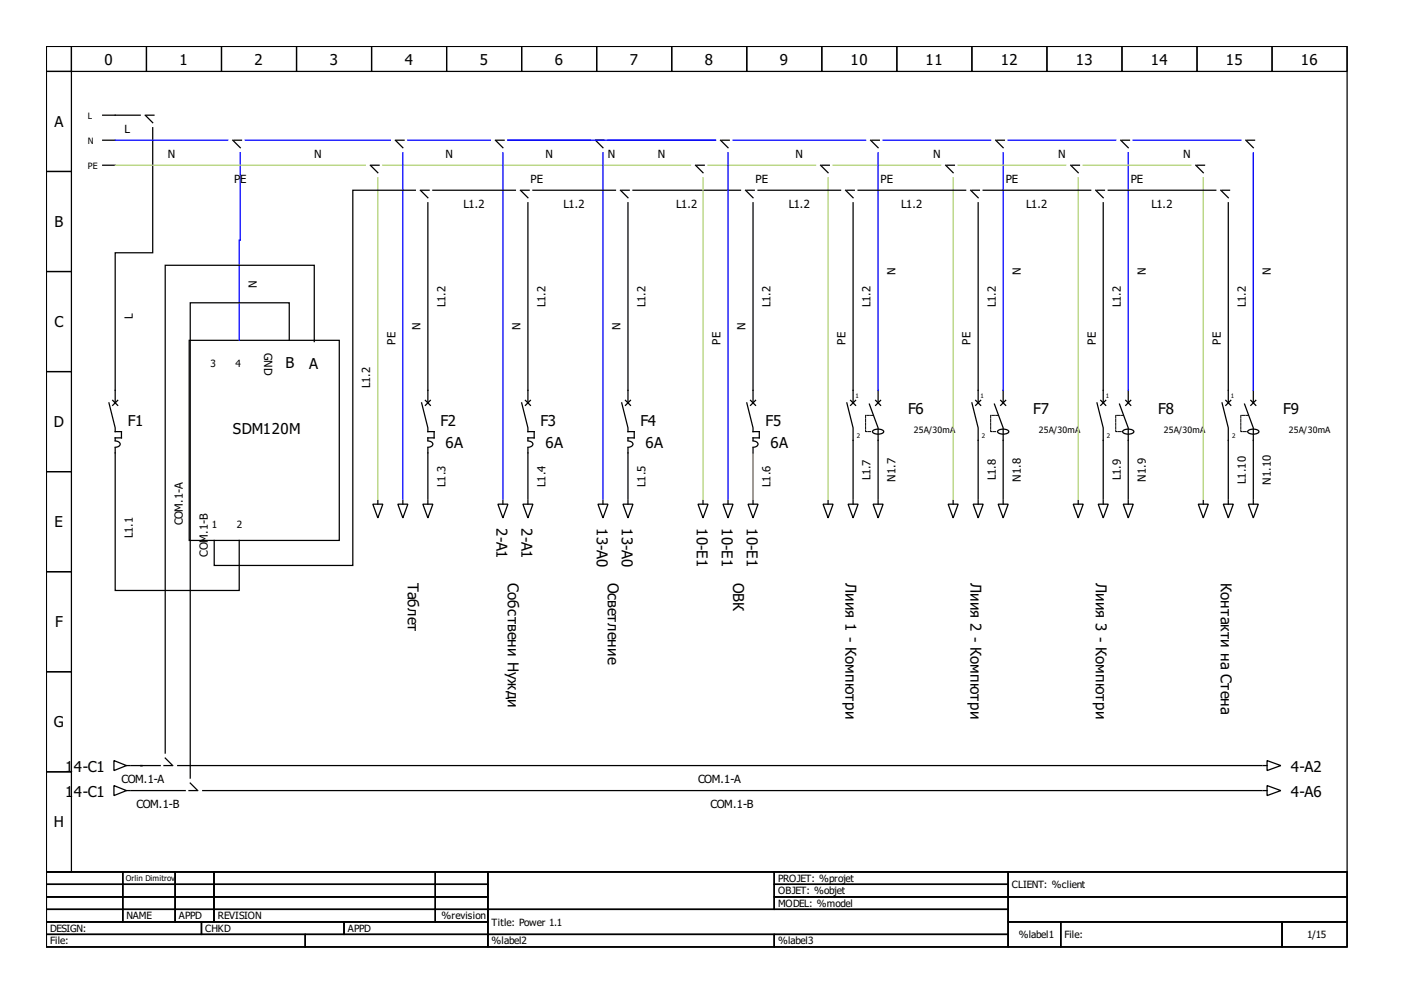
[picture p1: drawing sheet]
<svg xmlns="http://www.w3.org/2000/svg" width="297mm" height="210mm" viewBox="0 0 297 210" stroke-linecap="round" stroke-linejoin="round" font-family="sans-serif">
<g fill="none" stroke="#000" stroke-width=".26">
<path d="M9.8 9.8h274.4v174.1h-274.4zM9.8 9.8h5.3v5.3h-5.3zM9.8 15.1h5.3v21.1h-5.3zM15.1 9.8h15.8v5.3h-15.8zM30.9 9.8h15.8v5.3h-15.8zM46.7 9.8h15.9v5.3h-15.9zM62.6 9.8h15.8v5.3h-15.8zM78.4 9.8h15.8v5.3h-15.8zM94.2 9.8h15.9v5.3h-15.9zM110.1 9.8h15.8v5.3h-15.8zM125.9 9.8h15.8v5.3h-15.8zM141.7 9.8h15.8v5.3h-15.8z"/>
<path d="M157.5 9.8h15.9v5.3h-15.9zM173.4 9.8h15.8v5.3h-15.8zM189.2 9.8h15.8v5.3h-15.8zM205 9.8h15.9v5.3h-15.9zM220.9 9.8h15.8v5.3h-15.8zM236.7 9.8h15.8v5.3h-15.8zM252.5 9.8h15.9v5.3h-15.9zM268.4 9.8h15.8v5.3h-15.8zM9.8 36.2h5.3v21.1h-5.3zM21.7 34.9h2.6M21.7 29.6h2.6M29.6 24.3h-7.9"/>
<path d="M30.6 24.3l1.6 1.6M30.9 24.3h1.6M32.2 26.9v26.4h-7.9v31.7M49.1 29.6l1.6 1.6M49.4 29.6h1.6M78.1 34.9l1.6 1.5M78.4 34.9h1.6M83.4 29.6l1.6 1.6M83.7 29.6h1.6M104.5 29.6l1.6 1.6M104.8 29.6h1.6M125.6 29.6l1.6 1.6"/>
<path d="M125.9 29.6h1.6M146.7 34.9l1.6 1.5M147 34.9h1.6M152 29.6l1.6 1.6M152.3 29.6h1.6M173.1 34.9l1.6 1.5M173.4 34.9h1.6M183.7 29.6l1.5 1.6M183.9 29.6h1.6M199.5 34.9l1.6 1.5M199.8 34.9h1.5M210.1 29.6l1.5 1.6"/>
<path d="M210.3 29.6h1.6M225.9 34.9l1.6 1.5M226.1 34.9h1.6M236.4 29.6l1.6 1.6M236.7 29.6h1.6M252.3 34.9l1.6 1.5M252.5 34.9h1.6M262.8 29.6l1.6 1.6M263.1 29.6h1.6M9.8 57.3h5.3v21.1h-5.3zM87.6 40.1h-13.2v79.2h-29.2v-5.3M88.7 40.1l1.6 1.6"/>
<path d="M88.9 40.1h1.6M90.3 42.8v42.2M91.3 40.1h17.4M109.8 40.1l1.6 1.6M110.1 40.1h1.5M111.4 42.8v42.2M112.4 40.1h17.4M130.9 40.1l1.6 1.6M131.2 40.1h1.5M132.5 42.8v42.2M133.5 40.1h22.7M157.3 40.1l1.6 1.6"/>
<path d="M157.5 40.1h1.6M158.9 42.8v42.2M159.9 40.1h17.4M178.4 40.1l1.6 1.6M178.7 40.1h1.5M180 42.8v42.2M181 40.1h22.7M204.8 40.1l1.6 1.6M205 40.1h1.6M206.4 42.8v42.2M207.4 40.1h22.7M231.2 40.1l1.5 1.6"/>
<path d="M231.4 40.1h1.6M232.7 42.8v42.2M233.8 40.1h22.7M257.5 40.1l1.6 1.6M257.8 40.1h1.6M259.1 42.8v42.2M9.8 78.4h5.3v21.1h-5.3zM39.9 71.8h31.7v42.2h-31.7zM61 71.8v-7.9h-20.9v100.2M66.3 72.1v-16.1h-31.4v102.9M9.8 99.5h5.3v21.1h-5.3zM23 85l1.3 5.3v.8h1.3v1.3h-1.3v.5"/>
<path d="M23.8 84.5l1 1M24.3 93a.79 .79 0 0 1 1 1l-.6 .3-.4 .1M24.3 94.5v30.1h26.2v-10.6M24.8 84.5l-1 1M88.9 85l1.4 5.3v.8h1.3v1.3h-1.3v.5M89.7 84.5l1.1 1M90.3 93a.79 .79 0 0 1 .9 1l-.5 .3-.4 .1M90.3 94.5v10.8M90.8 84.5l-1.1 1M110.1 85l1.3 5.3v.8h1.3v1.3h-1.3v.5M110.8 84.5l1.1 1M111.4 93a.79 .79 0 0 1 .9 1l-.5 .3-.4 .1"/>
<path d="M111.4 94.5v10.8M111.9 84.5l-1.1 1M131.2 85l1.3 5.3v.8h1.3v1.3h-1.3v.5M132 84.5l1 1M132.5 93a.79 .79 0 0 1 1 1l-.6 .3-.4 .1M132.5 94.5v10.8M133 84.5l-1 1M157.5 85l1.4 5.3v.8h1.3v1.3h-1.3v.5M158.3 84.5l1.1 1M158.9 93a.79 .79 0 0 1 .9 1l-.5 .3-.4 .1M158.9 94.5v1M159.4 84.5l-1.1 1"/>
<path d="M178.7 85l1.3 5.3v15M179.4 84.5l1.1 1M180.5 84.5l-1.1 1M183.4 85.3l1.8 5v15M184.2 90.8a1.77 1.77 0 0 1 2.2 .3 1.6 1.6 0 0 1-2.3 0zM184.7 84.5l1.1 1M185.2 82.3v2.7M185.8 84.5l-1.1 1M205 85l1.4 5.3v15M205.8 84.5l1.1 1M206.9 84.5l-1.1 1M209.8 85.3l1.8 5v15"/>
<path d="M210.5 90.8a1.77 1.77 0 0 1 2.3 .3 1.6 1.6 0 0 1-2.4 0zM211.1 84.5l1.1 1M211.6 82.3v2.7M212.2 84.5l-1.1 1M231.4 85l1.3 5.3v15M232.2 84.5l1.1 1M233.3 84.5l-1.1 1M236.2 85.3l1.8 5v15M236.9 90.8a1.77 1.77 0 0 1 2.3 .3 1.6 1.6 0 0 1-2.4 0zM237.5 84.5l1 1M238 82.3v2.7M238.5 84.5l-1 1"/>
<path d="M257.8 85l1.3 5.3v15M258.6 84.5l1.1 1M259.7 84.5l-1.1 1M262.6 85.3l1.8 5v15M263.3 90.8a1.77 1.77 0 0 1 2.3 .3 1.6 1.6 0 0 1-2.4 0zM263.9 84.5l1 1M264.4 82.3v2.7M264.9 84.5l-1 1M78.7 106.4h2.1l-1.1 2.9zM79.7 105.6v.8M83.9 106.4h2.1l-1 2.9zM85 105.6v.8"/>
<path d="M89.2 106.4h2.1l-1 2.9zM90.3 105.6v.8M105 106.4h2.2l-1.1 2.9zM106.1 105.6v.8M110.3 106.4h2.1l-1 2.9zM111.4 105.6v.8M126.1 106.4h2.2l-1.1 2.9zM127.2 105.6v.8M131.4 106.4h2.1l-1 2.9zM132.5 105.6v.8M147.3 106.4h2.1l-1.1 2.9zM148.3 105.6v.8"/>
<path d="M152.5 106.4h2.1l-1 2.9zM153.6 105.6v.8M157.8 106.4h2.1l-1 2.9zM158.9 105.6v.8M173.6 106.4h2.2l-1.1 2.9zM174.7 105.6v.8M178.9 106.4h2.1l-1 2.9zM180 105.6v.8M184.2 106.4h2.1l-1.1 2.9zM185.2 105.6v.8M200 106.4h2.1l-1 2.9zM201.1 105.6v.8"/>
<path d="M205.3 106.4h2.1l-1 2.9zM206.4 105.6v.8M210.6 106.4h2.1l-1.1 2.9zM211.6 105.6v.8M226.4 106.4h2.1l-1 2.9zM227.5 105.6v.8M231.7 106.4h2.1l-1.1 2.9zM232.7 105.6v.8M237 106.4h2.1l-1.1 2.9zM238 105.6v.8M252.8 106.4h2.1l-1 2.9zM253.9 105.6v.8"/>
<path d="M258.1 106.4h2.1l-1.1 2.9zM259.1 105.6v.8M263.3 106.4h2.2l-1.1 2.9zM264.4 105.6v.8M9.8 120.6h5.3v21.1h-5.3zM9.8 141.7h5.3v21.1h-5.3zM34.9 159.9l1.5 1.6M9.8 162.8h5.3v21.1h-5.3zM24 165.7l2.7 1.1-2.7 1zM24 160.4l2.7 1.1-2.7 1.1zM26.7 166.8h.8M26.7 161.5h.8"/>
<path d="M27.7 161.5h6.1M27.7 166.8h11.4M34.6 161.5h1.6M37.5 161.5h228.8M39.9 166.8h1.6M40.1 165.2l1.6 1.6M42.8 166.8h223.5M266.5 166.8h.8M266.5 161.5h.8M267.3 165.7l2.9 1.1-2.9 1zM267.3 160.4l2.9 1.1-2.9 1.1zM9.8 183.9h274.4v15.9h-274.4z"/>
<path d="M9.8 183.9h16.1v2.7h-16.1zM9.8 186.6h16.1v2.6h-16.1zM9.8 189.2h16.1v2.6h-16.1zM9.8 191.8h16.1v2.7h-16.1zM9.8 194.5h32.7v2.6h-32.7zM9.8 197.1h54.6v2.7h-54.6zM25.9 183.9h11.1v2.7h-11.1zM25.9 186.6h11.1v2.6h-11.1zM25.9 189.2h11.1v2.6h-11.1zM25.9 191.8h11.1v2.7h-11.1zM37 183.9h8.1v2.7h-8.1zM37 186.6h8.1v2.6h-8.1z"/>
<path d="M37 189.2h8.1v2.6h-8.1zM37 191.8h8.1v2.7h-8.1zM42.5 194.5h30.1v2.6h-30.1zM45.1 183.9h46.7v2.7h-46.7zM45.1 186.6h46.7v2.6h-46.7zM45.1 189.2h46.7v2.6h-46.7zM45.1 191.8h46.7v2.7h-46.7zM64.4 197.1h38.5v2.7h-38.5zM72.6 194.5h30.3v2.6h-30.3zM91.8 183.9h11.1v2.7h-11.1zM91.8 186.6h11.1v2.6h-11.1zM91.8 189.2h11.1v2.6h-11.1z"/>
<path d="M91.8 191.8h11.1v2.7h-11.1zM102.9 183.9h60.4v7.9h-60.4zM102.9 191.8h109.8v5.3h-109.8zM102.9 197.1h60.4v2.7h-60.4zM163.3 183.9h49.4v2.7h-49.4zM163.3 186.6h49.4v2.6h-49.4zM163.3 189.2h49.4v2.6h-49.4zM163.3 197.1h49.4v2.7h-49.4zM212.7 183.9h71.5v5.3h-71.5zM212.7 189.2h71.5v5.3h-71.5zM212.7 194.5h11.1v5.3h-11.1zM223.8 194.5h46.7v5.3h-46.7z"/>
<path d="M270.5 194.5h13.7v5.3h-13.7z"/>
</g>
<path d="M184.2 87.6h-1.6v3.5h1.3M210.6 87.6h-1.6v3.5h1.3M237 87.6h-1.6v3.5h1.3M263.3 87.6h-1.5v3.5h1.3" fill="none" stroke="#000" stroke-width=".21" stroke-dasharray=".5 .3"/>
<path d="M24.3 34.9h52.8M79.7 37.5v67.8M80.8 34.9h64.9M148.3 37.5v67.8M149.4 34.9h22.7M174.7 37.5v67.8M175.8 34.9h22.6M201.1 37.5v67.8M202.1 34.9h22.7M227.5 37.5v67.8M228.5 34.9h22.7M253.9 37.5v67.8" fill="none" stroke="#b1d175" stroke-width=".26"/>
<g fill="none" stroke="#00f" stroke-width=".26">
<path d="M24.3 29.6h23.7M50.7 32.2v18.5h-.2v21.1M51.7 29.6h30.6M85 32.2v73.1M86 29.6h17.5M106.1 32.2v73.1M124.6 29.6h-17.4h43.7h-22.6M127.2 32.2v73.1M153.6 32.2v73.1M154.6 29.6h28M185.2 32.2v50.1M186.3 29.6h22.7"/>
<path d="M211.6 32.2v50.1M212.7 29.6h22.7M238 32.2v50.1M239.1 29.6h22.7M264.4 32.2v50.1"/>
</g>
<path d="M158.9 95.5v9.8" fill="none" stroke="#a50" stroke-width=".26"/>
<g font-size="3.2">
<text x="22.1" y="13.6">0</text>
<text x="37.9" y="13.6">1</text>
<text x="53.7" y="13.6">2</text>
<text x="69.6" y="13.6">3</text>
<text x="85.4" y="13.6">4</text>
<text x="101.2" y="13.6">5</text>
<text x="117" y="13.6">6</text>
<text x="132.9" y="13.6">7</text>
<text x="148.7" y="13.6">8</text>
<text x="164.5" y="13.6">9</text>
<text x="179.4" y="13.6">10</text>
<text x="195.3" y="13.6">11</text>
<text x="211.1" y="13.6">12</text>
<text x="226.9" y="13.6">13</text>
<text x="242.8" y="13.6">14</text>
<text x="258.6" y="13.6">15</text>
<text x="274.4" y="13.6">16</text>
<text x="11.5" y="26.8">A</text>
<text x="11.5" y="47.9">B</text>
<text x="11.5" y="69">C</text>
<text x="60.2" y="77.6">B</text>
<text x="65.2" y="77.9">A</text>
<text x="26.9" y="89.8">F1</text>
<text x="92.9" y="89.8">F2</text>
<text x="114" y="89.8">F3</text>
<text x="135.1" y="89.8">F4</text>
<text x="161.5" y="89.8">F5</text>
<text x="191.6" y="87.4">F6</text>
<text x="218" y="87.4">F7</text>
<text x="244.4" y="87.4">F8</text>
<text x="270.7" y="87.4">F9</text>
<text x="11.4" y="90.1">D</text>
<text x="49.1" y="91.6">SDM120M</text>
<text x="94" y="94.5">6A</text>
<text x="115.1" y="94.5">6A</text>
<text x="136.2" y="94.5">6A</text>
<text x="162.6" y="94.5">6A</text>
<text x="11.5" y="111.2">E</text>
<text x="104.8" y="111.4" transform="rotate(90 104.8 111.4)">2-A1</text>
<text x="110.1" y="111.4" transform="rotate(90 110.1 111.4)">2-A1</text>
<text x="125.9" y="111.4" transform="rotate(90 125.9 111.4)">13-A0</text>
<text x="131.2" y="111.4" transform="rotate(90 131.2 111.4)">13-A0</text>
<text x="147" y="111.4" transform="rotate(90 147 111.4)">10-E1</text>
<text x="152.3" y="111.4" transform="rotate(90 152.3 111.4)">10-E1</text>
<text x="157.5" y="111.4" transform="rotate(90 157.5 111.4)">10-E1</text>
<text x="86" y="123" transform="rotate(90 86 123)">Таблет</text>
<text x="107.2" y="123" transform="rotate(90 107.2 123)">Собствени Нужди</text>
<text x="128.3" y="123" transform="rotate(90 128.3 123)">Осветление</text>
<text x="154.6" y="123" transform="rotate(90 154.6 123)">ОВК</text>
<text x="178.4" y="123" transform="rotate(90 178.4 123)">Лиия 1 - Компютри</text>
<text x="204.8" y="123" transform="rotate(90 204.8 123)">Лиия 2 - Компютри</text>
<text x="231.2" y="123" transform="rotate(90 231.2 123)">Лиия 3 - Компютри</text>
<text x="257.5" y="123" transform="rotate(90 257.5 123)">Контакти на Стена</text>
<text x="11.6" y="132.3">F</text>
<text x="11.4" y="153.5">G</text>
<text x="13.7" y="162.8">1</text>
<text x="15.6" y="162.8">4-C1</text>
<text x="272.3" y="162.8">4-A2</text>
<text x="13.7" y="168.1">1</text>
<text x="15.6" y="168.1">4-C1</text>
<text x="272.3" y="168.1">4-A6</text>
<text x="11.4" y="174.6">H</text>
</g>
<g font-size="2.4">
<text x="26.3" y="28">L</text>
<text x="35.4" y="33.3">N</text>
<text x="66.3" y="33.3">N</text>
<text x="94" y="33.3">N</text>
<text x="115.1" y="33.3">N</text>
<text x="128.3" y="33.3">N</text>
<text x="138.8" y="33.3">N</text>
<text x="167.8" y="33.3">N</text>
<text x="196.9" y="33.3">N</text>
<text x="223.2" y="33.3">N</text>
<text x="249.6" y="33.3">N</text>
<text x="49.4" y="38.5">P</text>
<text x="50.7" y="38.5">E</text>
<text x="111.9" y="38.5">PE</text>
<text x="159.4" y="38.5">PE</text>
<text x="185.8" y="38.5">PE</text>
<text x="212.2" y="38.5">PE</text>
<text x="238.5" y="38.5">PE</text>
<text x="97.8" y="43.8">L1.2</text>
<text x="118.9" y="43.8">L1.2</text>
<text x="142.6" y="43.8">L1.2</text>
<text x="166.4" y="43.8">L1.2</text>
<text x="190.1" y="43.8">L1.2</text>
<text x="216.5" y="43.8">L1.2</text>
<text x="242.9" y="43.8">L1.2</text>
<text x="188.9" y="58.1" transform="rotate(-90 188.9 58.1)">N</text>
<text x="215.3" y="58.1" transform="rotate(-90 215.3 58.1)">N</text>
<text x="241.7" y="58.1" transform="rotate(-90 241.7 58.1)">N</text>
<text x="268.1" y="58.1" transform="rotate(-90 268.1 58.1)">N</text>
<text x="54.2" y="60.8" transform="rotate(-90 54.2 60.8)">N</text>
<text x="94" y="64.8" transform="rotate(-90 94 64.8)">L1.2</text>
<text x="115.1" y="64.8" transform="rotate(-90 115.1 64.8)">L1.2</text>
<text x="136.2" y="64.8" transform="rotate(-90 136.2 64.8)">L1.2</text>
<text x="162.6" y="64.8" transform="rotate(-90 162.6 64.8)">L1.2</text>
<text x="183.7" y="64.8" transform="rotate(-90 183.7 64.8)">L1.2</text>
<text x="210.1" y="64.8" transform="rotate(-90 210.1 64.8)">L1.2</text>
<text x="236.4" y="64.8" transform="rotate(-90 236.4 64.8)">L1.2</text>
<text x="262.8" y="64.8" transform="rotate(-90 262.8 64.8)">L1.2</text>
<text x="28" y="67.3" transform="rotate(-90 28 67.3)">L</text>
<text x="88.7" y="69.6" transform="rotate(-90 88.7 69.6)">N</text>
<text x="109.8" y="69.6" transform="rotate(-90 109.8 69.6)">N</text>
<text x="130.9" y="69.6" transform="rotate(-90 130.9 69.6)">N</text>
<text x="157.3" y="69.6" transform="rotate(-90 157.3 69.6)">N</text>
<text x="55.7" y="74.4" transform="rotate(90 55.7 74.4)">GND</text>
<text x="83.4" y="72.7" transform="rotate(-90 83.4 72.7)">PE</text>
<text x="152" y="72.7" transform="rotate(-90 152 72.7)">PE</text>
<text x="178.4" y="72.7" transform="rotate(-90 178.4 72.7)">PE</text>
<text x="204.8" y="72.7" transform="rotate(-90 204.8 72.7)">PE</text>
<text x="231.2" y="72.7" transform="rotate(-90 231.2 72.7)">PE</text>
<text x="257.5" y="72.7" transform="rotate(-90 257.5 72.7)">PE</text>
<text x="78.1" y="82" transform="rotate(-90 78.1 82)">L1.2</text>
<text x="183.7" y="101.3" transform="rotate(-90 183.7 101.3)">L1.7</text>
<text x="188.9" y="101.6" transform="rotate(-90 188.9 101.6)">N1.7</text>
<text x="210.1" y="101.3" transform="rotate(-90 210.1 101.3)">L1.8</text>
<text x="215.3" y="101.6" transform="rotate(-90 215.3 101.6)">N1.8</text>
<text x="236.4" y="101.3" transform="rotate(-90 236.4 101.3)">L1.9</text>
<text x="241.7" y="101.6" transform="rotate(-90 241.7 101.6)">N1.9</text>
<text x="94" y="102.7" transform="rotate(-90 94 102.7)">L1.3</text>
<text x="115.1" y="102.7" transform="rotate(-90 115.1 102.7)">L1.4</text>
<text x="136.2" y="102.7" transform="rotate(-90 136.2 102.7)">L1.5</text>
<text x="162.6" y="102.7" transform="rotate(-90 162.6 102.7)">L1.6</text>
<text x="262.8" y="102" transform="rotate(-90 262.8 102)">L1.10</text>
<text x="268.1" y="102.3" transform="rotate(-90 268.1 102.3)">N1.10</text>
<text x="28" y="113.5" transform="rotate(-90 28 113.5)">L1.1</text>
<text x="38.5" y="110.8" transform="rotate(-90 38.5 110.8)">COM.1-A</text>
<text x="43.8" y="117.4" transform="rotate(-90 43.8 117.4)">COM.1-B</text>
<text x="25.6" y="165.2">COM.1-A</text>
<text x="147.3" y="165.2">COM.1-A</text>
<text x="28.8" y="170.5">COM.1-B</text>
<text x="149.9" y="170.5">COM.1-B</text>
</g>
<g font-size="2.1">
<text x="44.4" y="77.3">3</text>
<text x="49.7" y="77.3">4</text>
<text x="44.7" y="111.4">1</text>
<text x="49.9" y="111.4">2</text>
<text x="164.1" y="186">PROJET: %projet</text>
<text x="164.1" y="188.7">OBJET: %objet</text>
<text x="164.1" y="191.3">MODEL: %model</text>
<text x="213.5" y="187.4">CLIENT: %client</text>
<text x="10.6" y="196.6">DESIGN:</text>
<text x="26.7" y="194">NAME</text>
<text x="37.8" y="194">APPD</text>
<text x="43.3" y="196.6">CHKD</text>
<text x="45.9" y="194">REVISION</text>
<text x="73.4" y="196.6">APPD</text>
<text x="93.2" y="194">%revision</text>
<text x="103.7" y="195.3">Title: Power 1.1</text>
<text x="214.9" y="197.9">%label1</text>
<text x="224.6" y="197.9">File:</text>
<text x="275.7" y="197.9">1/15</text>
<text x="10.6" y="199.2">File:</text>
<text x="103.7" y="199.2">%label2</text>
<text x="164.1" y="199.2">%label3</text>
</g>
<g font-size="1.8">
<text x="18.5" y="25.1">L</text>
<text x="18.5" y="35.6">PE</text>
<text x="18.5" y="30.4">N</text>
<text x="192.8" y="91.3">25A/30mA</text>
<text x="219.2" y="91.3">25A/30mA</text>
<text x="245.5" y="91.3">25A/30mA</text>
<text x="271.9" y="91.3">25A/30mA</text>
</g>
<text font-size="1.7" x="26.5" y="185.9">Orlin Dimitrov</text>
<g font-size="1.3">
<text x="180.5" y="83.9">1</text>
<text x="206.9" y="83.9">1</text>
<text x="233.3" y="83.9">1</text>
<text x="259.7" y="83.9">1</text>
<text x="180.8" y="92.4">2</text>
<text x="207.1" y="92.4">2</text>
<text x="233.5" y="92.4">2</text>
<text x="259.9" y="92.4">2</text>
</g>
</svg>
